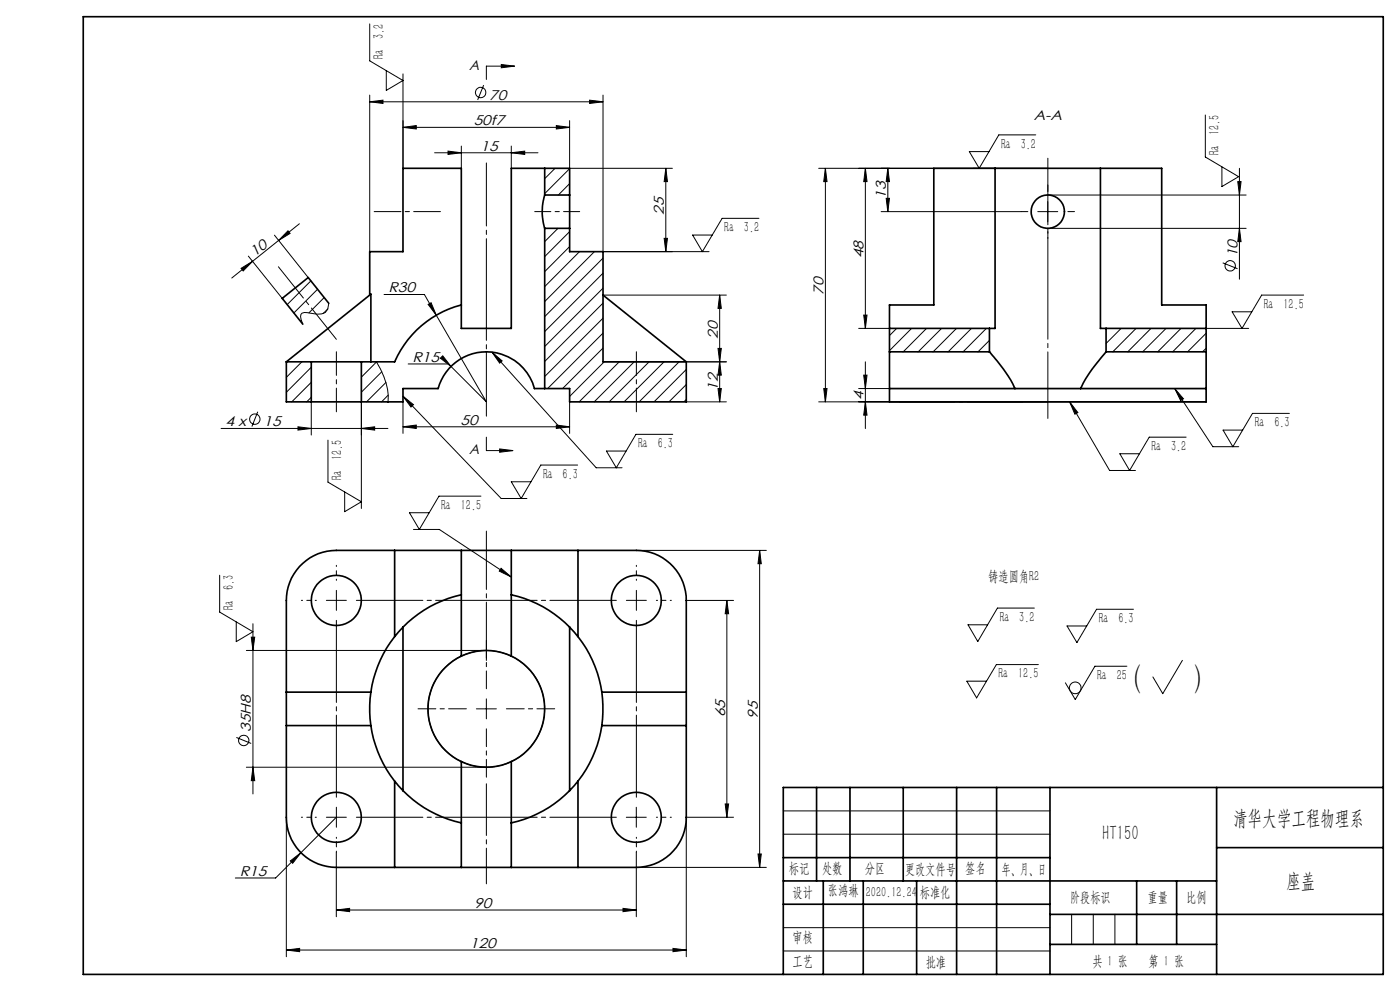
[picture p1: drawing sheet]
<svg xmlns="http://www.w3.org/2000/svg" width="420mm" height="297mm" viewBox="0 0 420 297" stroke-linecap="round" stroke-linejoin="round" font-family="sans-serif">
<g fill="none" stroke="#000" stroke-width=".3">
<path d="M110.9 7.2v11l10 5.9-5 3v-5.9M150.4 19.3l4 .5-4 .5zM154.4 19.8h-8.5v4M110.9 30.5l4-.5v1zM110.9 28.5v46.9M110.9 30.5h70M120.9 38.2l4-.6v1.1zM120.9 38.2h50M120.9 22.2v28.2M145.1 25.5l-1.8 4.4M166.9 37.6l4 .6-4 .5zM170.9 36.2v14.2h30.8"/>
<path d="M176.9 30l4 .5-4 .5zM180.9 28.5v46.9h31.8M361.6 34.5v12.6l10 5.8-5 3v-5.9M130.4 45.8h31M134.4 45.3l4 .5-4 .5zM138.4 43.8v6.6M153.4 45.8l4-.5v1zM153.4 43.8v6.6M166.5 50.4l-3.1 3.1M170.9 50.5l-7.5 7.5M170.9 55l-3.4 3.5M199.7 50.4v25"/>
<path d="M199.7 50.4l.5 4h-1zM245.6 50.4h68.7M247.6 50.4v70M247.6 50.4l.5 4h-1zM259.6 50.4v48M259.6 50.4l.5 4h-1zM265.9 59.4h.9l-.5 4zM266.3 50.4v13M266.3 50.4l.5 4h-.9zM310.7 40.4h-11.1l-5.8 10-3-5h5.9M314.3 58.5h59.5M371.3 54.4h1l-.5 4.1z"/>
<path d="M371.8 50.4v33.3M74.5 76.8l10.2 12.6M75.8 78.3l-6.3 5M82.3 70.5l10.2 12.7M83.6 72.1l-7.8 6.2M86.4 69.2l.6 .8-3.4 2.1zM89.8 67.1l-6.2 5M167.4 68.4l-4 4M170.9 69.4l-7.5 7.5M170.9 73.9l-7.5 7.5M173.8 75.4l-10.4 10.5M178.3 75.4l-14.9 15"/>
<path d="M180.9 77.4l-17.5 17.5M199.2 71.4h1l-.5 4zM227.7 65.4h-11.1l-5.9 10-2.9-5h5.9M264.3 63.4h42.1M311.3 63.4h6M314.3 60.4v6M314.3 68.4h59.5M366.8 78.8l4.5 1.7M371.8 68.4l.5 4h-1zM72.3 80.4l3.5-2.1-2.8 2.9zM90.4 96l-.3 .3M93.3 84.2l-7.2 7.1"/>
<path d="M95.3 86.7l-7.1 7.1M97.3 89.2l-4.6 4.6M98.4 92.6l-1.5 1.4M98.6 90.9l-.3 1.7-.7 1.1a7.9 7.9 0 0 1-5.5 0h-.8l-1 .5v1.6l.5 1.4M115.2 88.3h12.1l18.6 32.1-11.4-11.3h-12.1M128.4 91.2l.9-.5 1.6 3.8zM180.9 88.4h37M180.9 81.9l-17.5 17.5M180.9 86.4l-17.5 17.5M180.9 90.8l-17.5 17.5M180.9 95.4l-17.5 17.5M180.9 99.8l-16.6 16.6"/>
<path d="M215.9 88.4v32M215.9 88.4l.5 4h-1zM257.6 98.4h9.2M259.1 94.4h1l-.5 4zM269 98.4l-2.2 2.2M273.5 98.4l-6.7 6.7M278 98.4l-7 7M282.5 98.4l-7.1 7M286.9 98.4l-7 7M291.4 98.4l-7 7M295.9 98.4l-7 7M331.9 98.4l-.1 .1"/>
<path d="M336.3 98.4l-4.5 4.5M340.8 98.4l-7 7M345.3 98.4l-7 7M349.8 98.4l-7 7M354.3 98.4l-7 7M358.8 98.4l-7 7M361.8 99.9l-5.5 5.5M361.8 98.4h12.8M391.1 88.4h-12.6l-5.9 10-3-5h6M86 108.4l-.1 .2M90.6 108.4l-4.7 4.7M93.4 110.1l-7.5 7.5"/>
<path d="M93.4 114.6l-5.9 5.8M93.4 119.1l-1.4 1.3M108.4 113l4.5-4.6a19.8 19.8 0 0 1 3.5 12M108.5 108.4l-.1 .1M114.5 111.4l-6.1 6.1M115.8 114.6l-5.8 5.8M116.5 118.4l-2 2M120.9 118.7l29.5 30.7h7.7M120.9 118.7l3.1 2.6-.7 .7zM132.1 107.3l.7-.7 2.5 3.2zM147.6 105.5l31.3 34.7h7.7M147.6 105.5l3 2.7-.7 .6z"/>
<path d="M180.9 104.3l-12.1 12.1M181.3 108.4l-10.4 10.4M185.8 108.4l-12.1 12M190.3 108.4l-12 12M194.7 108.4l-12 12M199.2 108.4l-12 12M203.7 108.4l-12 12M205.9 110.7l-9.7 9.7M205.9 115.2l-5.2 5.2M205.9 119.7l-.7 .7M215.4 104.4h1l-.5 4zM215.4 116.4h1l-.5 4z"/>
<path d="M215.9 108.4l.5 4h-1zM217.9 108.4h-37M247.1 116.4h1l-.5 4zM257.6 116.4h104.2M259.1 112.4h1l-.5 4zM259.6 108.4v20M296.8 102l-3.4 3.4M352.4 116.4l2.6 3.1-.8 .5zM352.4 116.4l11.5 17.5h7.7M361.8 104.4l-1 1M66.3 128.4h50.1M77.3 123.4l-1.7 4.4"/>
<path d="M89.4 127.9l4 .5-4 .5zM93.4 120.4v10M98.4 131.9v12.6l10 5.9-5 2.9v-5.8M108.4 120.4v32M108.4 128.4l4-.5v1zM120.9 127.9l4-.5v1zM120.9 120.4v9.5M120.9 127.9h50M145.9 131v4h8M149.9 134.5l4 .5-4 .5zM166.9 127.4l4 .5-4 .5zM170.9 120.4v9.5"/>
<path d="M173.3 139.4h-11.1l-5.8 10-3-5h5.9M201.8 130.2h-11l-5.9 10-3-5h5.9M205.9 120.4h12M245.6 120.4h116.2M259.6 120.4l.5 4h-1zM320.9 120.4l12 20.6h7.7M320.9 120.4l2.5 3.2-.9 .5zM355.8 131h-11l-5.9 10-2.9-5h5.8M386.8 123.9h-11.1l-5.8 10-3-5h5.9M124 158.7h7.8l21.6 14.2M144.3 148.7h-12.6l-5.9 10-3-5h5.9M65.9 172.4v11l10 5.9-5 3v-5.9"/>
<path d="M150.3 170.3l3.1 2.6-3.6-1.7zM190.9 165h39M205.9 179.9h14.2M218.1 179.9v65M218.1 179.9l.5 4h-1zM227.9 165v95M227.9 165l.5 3.9h-1zM73.9 194.9h72M75.4 191h1l-.5 3.9zM75.9 186.9v51M310.3 182.2h-11.1l-5.9 10.1-2.9-5h5.9M311.5 199.2h-12.6l-5.9 10-2.9-5.1h5.8"/>
<path d="M338.1 199.7h-9.6l-5.9 10-3-5.1M340 182.6h-11l-5.9 10-3-5h5.9M354.7 197.9l-5.9 10-2.9-5M142.9 212.4h6M145.9 209.4v6M70.9 221l4.5 1.8M73.9 229.9h72M75.9 229.9l.5 4.1h-1zM85.9 244.9v41.8M87.1 258l3.2-2.5-2.5 3.2zM100.9 255.4v19.3M100.9 244.9l-18.2 18.2h-12.1"/>
<path d="M187.9 244.9h6M190.9 241.9v6M190.9 260h39M190.9 255.4v19.3M217.6 240.9h1l-.5 4zM220.1 244.9h-14.2v41.8M227.4 255.9h1l-.5 4.1zM235 250h80M235 243h80M100.9 272.7l4-.5v1zM100.9 272.7h90M186.9 272.2l4 .5-4 .5z"/>
<path d="M235 278h80M321.5 274v9M328 274v9M334.5 274v9M85.9 284.7l4-.5v1zM85.9 284.7h120M201.9 284.2l4 .5-4 .5zM235 285h80"/>
<circle cx="144.2" cy="27.7" r="1.56"/>
<circle cx="369" cy="79.7" r="1.56"/>
<circle cx="76.4" cy="125.6" r="1.55"/>
<circle cx="145.9" cy="212.4" r="17.5"/>
<circle cx="322.6" cy="206.1" r="1.75"/>
<circle cx="73.1" cy="221.9" r="1.55"/>
</g>
<path d="M94.9 179.9h-4.5M100.9 173.9v-4.5M190.9 173.9v-4.5M196.9 179.9h4.5M94.9 244.9h-4.5M100.9 250.9v4.5M190.9 250.9v4.5M196.9 244.9h4.5" fill="none" stroke="#000" stroke-width=".3" stroke-dasharray="30.5 1.3 1.3 1.3" stroke-dashoffset="30.1"/>
<g fill="none" stroke="#000" stroke-width=".3" stroke-dasharray="30.5 1.3 1.3 1.3">
<path d="M314.4 57.4v-2M308.4 63.4h-2M314.4 69.4v2M320.4 63.4h2M100.9 179.9v-3M100.9 179.9h-3M100.9 179.9v3M100.9 179.9h3M190.9 179.9v-3M190.9 179.9h-3M190.9 179.9v3M190.9 179.9h3"/>
<path d="M100.9 244.9v-3M100.9 244.9h-3M100.9 244.9v3M100.9 244.9h3"/>
</g>
<path d="M314.4 47.4v78M106.9 179.9h78M106.9 244.9h78" fill="none" stroke="#000" stroke-width=".3" stroke-dasharray="30.5 1.3 1.3 1.3" stroke-dashoffset="10.5"/>
<path d="M100.9 238.9v-53M190.9 238.9v-53" fill="none" stroke="#000" stroke-width=".3" stroke-dasharray="30.5 1.3 1.3 1.3" stroke-dashoffset="5.9"/>
<path d="M139.9 212.4h-14.5M145.9 206.4v-14.5M145.9 218.4v14.5M151.9 212.4h14.5" fill="none" stroke="#000" stroke-width=".3" stroke-dasharray="30.5 1.3 1.3 1.3" stroke-dashoffset="25.1"/>
<path d="M100.9 105.4v18M190.9 105.4v18" fill="none" stroke="#000" stroke-width=".3" stroke-dasharray="30.5 1.3 1.3 1.3" stroke-dashoffset="23.4"/>
<path d="M145.9 48.8v75.9" fill="none" stroke="#000" stroke-width=".3" stroke-dasharray="30.5 1.3 1.3 1.3" stroke-dashoffset="11.6"/>
<path d="M160.4 63.4h13.5" fill="none" stroke="#000" stroke-width=".3" stroke-dasharray="30.5 1.3 1.3 1.3" stroke-dashoffset="25.6"/>
<path d="M132.1 63.4h-19.9" fill="none" stroke="#000" stroke-width=".3" stroke-dasharray="30.5 1.3 1.3 1.3" stroke-dashoffset="22.4"/>
<path d="M145.9 159.2v38.7" fill="none" stroke="#000" stroke-width=".3" stroke-dasharray="30.5 1.3 1.3 1.3" stroke-dashoffset="13"/>
<path d="M145.9 234.9v30" fill="none" stroke="#000" stroke-width=".3" stroke-dasharray="30.5 1.3 1.3 1.3" stroke-dashoffset="15"/>
<path d="M269.9 120.4h36.8" fill="none" stroke="#000" stroke-width=".3" stroke-dasharray="30.5 1.3 1.3 1.3" stroke-dashoffset="14"/>
<path d="M100.9 101.7l-17.4-21.8" fill="none" stroke="#000" stroke-width=".3" stroke-dasharray="30.5 1.3 1.3 1.3" stroke-dashoffset="18.5"/>
<g fill="none" stroke="#000" stroke-width=".5">
<path d="M25 5h390v287h-390zM163.4 50.4h-10v48h-15v-48h-17.5v25h-10v13M163.4 58.5a17.2 17.2 0 0 0 0 9.9M163.4 50.4v8.1M163.4 58.5h7.5M163.4 50.4h7.5v8.1M170.9 58.5v9.9M298.5 50.4v48h-1.7M298.5 50.4h31.6M298.5 50.4h-18.4v41h-13.3v14M330.1 50.4v48h1.7M330.1 50.4h18.4v41h13.3v14"/>
<path d="M163.4 68.4v48M163.4 68.4h7.5M170.9 68.4v7h10v33h25M98.6 90.9l-6.1-7.7-7.8 6.2 6.1 7.8M138.4 91.4a30 30 0 0 0-20 17h-10M180.9 88.4l25 20M266.8 98.4h30M296.8 98.4v7M331.8 98.4h30M331.8 98.4v7M85.9 108.4h7.5M85.9 108.4v12h7.5"/>
<path d="M85.9 108.4l25.4-20.2v20.2M93.4 108.4h15M93.4 108.4v12M108.4 108.4v12M163.4 116.4h-3.1a15 15 0 0 0-14.4-11 15 15 0 0 0-14.5 11h-10.5v4h-12.5M205.9 108.4v12h-35v-4h-7.5M266.8 105.4v11M266.8 116.4h37.7M266.8 116.4v4h95v-4M266.8 105.4h30M296.8 105.4a52.2 52.2 0 0 1 7.7 11M304.5 116.4h19.7"/>
<path d="M324.2 116.4h37.6M331.8 105.4l-1.6 2a41 41 0 0 0-6 9M331.8 105.4h30M361.8 105.4v11M93.4 120.4h15M118.4 165h20M118.4 165h-17.5a15 15 0 0 0-15 14.9v65a15 15 0 0 0 15 15.1h17.5M118.4 165v25.8M138.4 178.3a34.8 34.8 0 0 0-17.5 9.7M138.4 165v31.6M138.4 165h15M153.4 178.3a34.8 34.8 0 0 1 17.5 9.7"/>
<path d="M153.4 165h20M153.4 165v31.6M173.4 165h17.5a15 15 0 0 1 15 14.9v65a15 15 0 0 1-15 15.1h-17.5M173.4 165v25.8M120.9 188a35 35 0 0 0 0 49M120.9 188v49M138.4 196.6a17.5 17.5 0 0 0-10 15.8 17.5 17.5 0 0 0 10 15.8M138.4 196.6a17.4 17.4 0 0 1 15 0M153.4 196.6a17.5 17.5 0 0 1 10 15.8 17.5 17.5 0 0 1-10 15.8M170.9 188a35 35 0 0 1 0 49M170.9 188v49M85.9 207.4h25.4"/>
<path d="M85.9 217.4h25.4M180.6 207.4h25.3M180.6 217.4h25.3M118.4 234.1v25.9M120.9 237a35.1 35.1 0 0 0 17.5 9.6M138.4 228.2a17.4 17.4 0 0 0 15 0M138.4 228.2v31.8M153.4 228.2v31.8M170.9 237a35.1 35.1 0 0 1-17.5 9.6M173.4 234.1v25.9M245 236v28M255 236v28"/>
<path d="M271 236v28M287 236v56M299 236v56M315 236v56M365 236v56M415 236h-180v56M118.4 260h20M138.4 260h15M153.4 260h20M235 257h80M365 254h50M235 271h80"/>
<path d="M235 264h130M247 264v28M259 264v28M275 264v28M315 274h100M341 264v19M353 264v19M315 283h50"/>
<circle cx="314.3" cy="63.4" r="5"/>
<circle cx="100.9" cy="180" r="7.5"/>
<circle cx="190.9" cy="180" r="7.5"/>
<circle cx="100.9" cy="245" r="7.5"/>
<circle cx="190.9" cy="244.9" r="7.5"/>
</g>
<g fill="#000">
<path d="M150.4 19.3l4 .5-4 .5zM149.9 134.5l4 .5-4 .5z"/>
<path d="M110.9 30.5l4-.5v1zM176.9 30l4 .5-4 .5z"/>
<path d="M134.4 45.3l4 .5-4 .5zM153.4 45.8l4-.5v1z"/>
<path d="M199.7 50.4l.5 4h-1zM199.2 71.4h1l-.5 4zM215.9 108.4l.5 4h-1zM215.4 116.4h1l-.5 4zM218.1 179.9l.5 4h-1zM217.6 240.9h1l-.5 4zM227.9 165l.5 3.9h-1zM227.4 255.9h1l-.5 4.1zM247.6 50.4l.5 4h-1zM247.1 116.4h1l-.5 4zM259.1 112.4h1l-.5 4zM259.6 120.4l.5 4h-1zM259.6 50.4l.5 4h-1zM259.1 94.4h1l-.5 4zM266.3 50.4l.5 4h-.9zM265.9 59.4h.9l-.5 4zM371.3 54.4h1l-.5 4.1zM371.8 68.4l.5 4h-1z"/>
<path d="M72.3 80.4l3.5-2.1-2.8 2.9zM86.4 69.2l.6 .8-3.4 2.1z"/>
<path d="M128.4 91.2l2.5 3.3-1.6-3.8zM120.9 127.9l4-.5v1zM166.9 127.4l4 .5-4 .5zM132.8 106.6l-.7 .7 3.2 2.5zM120.9 38.2l4-.6v1.1zM166.9 37.6l4 .6-4 .5zM89.4 127.9l4 .5-4 .5zM108.4 128.4l4-.5v1zM100.9 272.7l4-.5v1zM186.9 272.2l4 .5-4 .5zM87.1 258l.7 .7 2.5-3.2z"/>
<path d="M215.9 88.4l.5 4h-1zM215.4 104.4h1l-.5 4z"/>
<path d="M147.6 105.5l3 2.7-.7 .6zM120.9 118.7l3.1 2.6-.7 .7zM150.3 170.3l3.1 2.6-3.6-1.7zM320.9 120.4l2.5 3.2-.9 .5zM352.4 116.4l2.6 3.1-.8 .5z"/>
<path d="M75.9 229.9l.5 4.1h-1zM75.4 191h1l-.5 3.9z"/>
<path d="M85.9 284.7l4-.5v1zM201.9 284.2l4 .5-4 .5z"/>
</g>
<g font-size="9.2">
<text x="340.4" y="206.2">(</text>
<text x="358.3" y="206.2">)</text>
</g>
<g font-size="6.3">
<text x="330.7" y="251.6">HT150</text>
<text x="369.9" y="247.3">清华大学工程物理系</text>
<text x="385.9" y="266.1">座盖</text>
</g>
<g font-size="4.4">
<text x="115" y="17.6" transform="rotate(-90 115 17.6)">Ra 3.2</text>
<text x="365.7" y="40.5" transform="rotate(-90 365.7 40.5)">12.5</text>
<text x="300.3" y="44.5">Ra 3.2</text>
<text x="365.7" y="46.4" transform="rotate(-90 365.7 46.4)">Ra</text>
<text x="217.3" y="69.5">Ra 3.2</text>
<text x="379.2" y="92.5">Ra</text>
<text x="385" y="92.5">12.5</text>
<text x="376.4" y="128">Ra 6.3</text>
<text x="102.5" y="138" transform="rotate(-90 102.5 138)">12.5</text>
<text x="191.4" y="134.3">Ra 6.3</text>
<text x="345.4" y="135.1">Ra 3.2</text>
<text x="102.5" y="143.8" transform="rotate(-90 102.5 143.8)">Ra</text>
<text x="162.9" y="143.5">Ra 6.3</text>
<text x="132.4" y="152.8">Ra 12.5</text>
<text x="296.5" y="174.3">铸造圆角R2</text>
<text x="70" y="182.8" transform="rotate(-90 70 182.8)">Ra 6.3</text>
<text x="299.9" y="186.4">Ra 3.2</text>
<text x="329.6" y="186.7">Ra 6.3</text>
<text x="299.6" y="203.3">Ra</text>
<text x="305.4" y="203.3">12.5</text>
<text x="329.1" y="203.8">Ra</text>
<text x="335" y="203.8">25</text>
<text x="236.6" y="261.7">标记</text>
<text x="246.6" y="261.7">处数</text>
<text x="259.5" y="261.7">分区</text>
<text x="271.5" y="261.8">更改文件号</text>
<text x="289.6" y="261.8">签名</text>
<text x="300.6" y="261.9">年、月、日</text>
<text x="237.7" y="268.8">设计</text>
<text x="248.4" y="268.3">张鸿琳</text>
<text x="259.7" y="268.8">2020.12.24</text>
<text x="276" y="268.8">标准化</text>
<text x="321" y="270.4">阶段标识</text>
<text x="344.3" y="270.5">重量</text>
<text x="355.9" y="270.4">比例</text>
<text x="237.7" y="282.4">审核</text>
<text x="237.8" y="289.6">工艺</text>
<text x="277.7" y="289.8">批准</text>
<text x="327.7" y="289.5">共 1 张</text>
<text x="344.6" y="289.5">第 1 张</text>
</g>
<g font-size="4.2">
<text x="140.8" y="20.9">A</text>
<text x="146.8" y="29.9">70</text>
<text x="310.1" y="36">A-A</text>
<text x="142.1" y="37.6">50f7</text>
<text x="144.1" y="45.2">15</text>
<text x="265.8" y="59.5" transform="rotate(-90 265.8 59.5)">13</text>
<text x="199.2" y="64.3" transform="rotate(-90 199.2 64.3)">25</text>
<text x="76.4" y="77" transform="rotate(-39 76.4 77)">10</text>
<text x="259.1" y="77.4" transform="rotate(-90 259.1 77.4)">48</text>
<text x="371.2" y="77.1" transform="rotate(-90 371.2 77.1)">10</text>
<text x="116.5" y="87.7">R30</text>
<text x="247.1" y="88.3" transform="rotate(-90 247.1 88.3)">70</text>
<text x="215.3" y="101.5" transform="rotate(-90 215.3 101.5)">20</text>
<text x="123.8" y="108.5">R15</text>
<text x="215.3" y="117.1" transform="rotate(-90 215.3 117.1)">12</text>
<text x="259.1" y="119.7" transform="rotate(-90 259.1 119.7)">4</text>
<text x="67.6" y="127.8">4 x</text>
<text x="79" y="127.8">15</text>
<text x="138.1" y="127.3">50</text>
<text x="140.8" y="136.1">A</text>
<text x="217.5" y="215" transform="rotate(-90 217.5 215)">65</text>
<text x="227.3" y="215.4" transform="rotate(-90 227.3 215.4)">95</text>
<text x="75.3" y="219.3" transform="rotate(-90 75.3 219.3)">35H8</text>
<text x="71.9" y="262.6">R15</text>
<text x="142.2" y="272.1">90</text>
<text x="140.9" y="284.1">120</text>
</g>
</svg>
